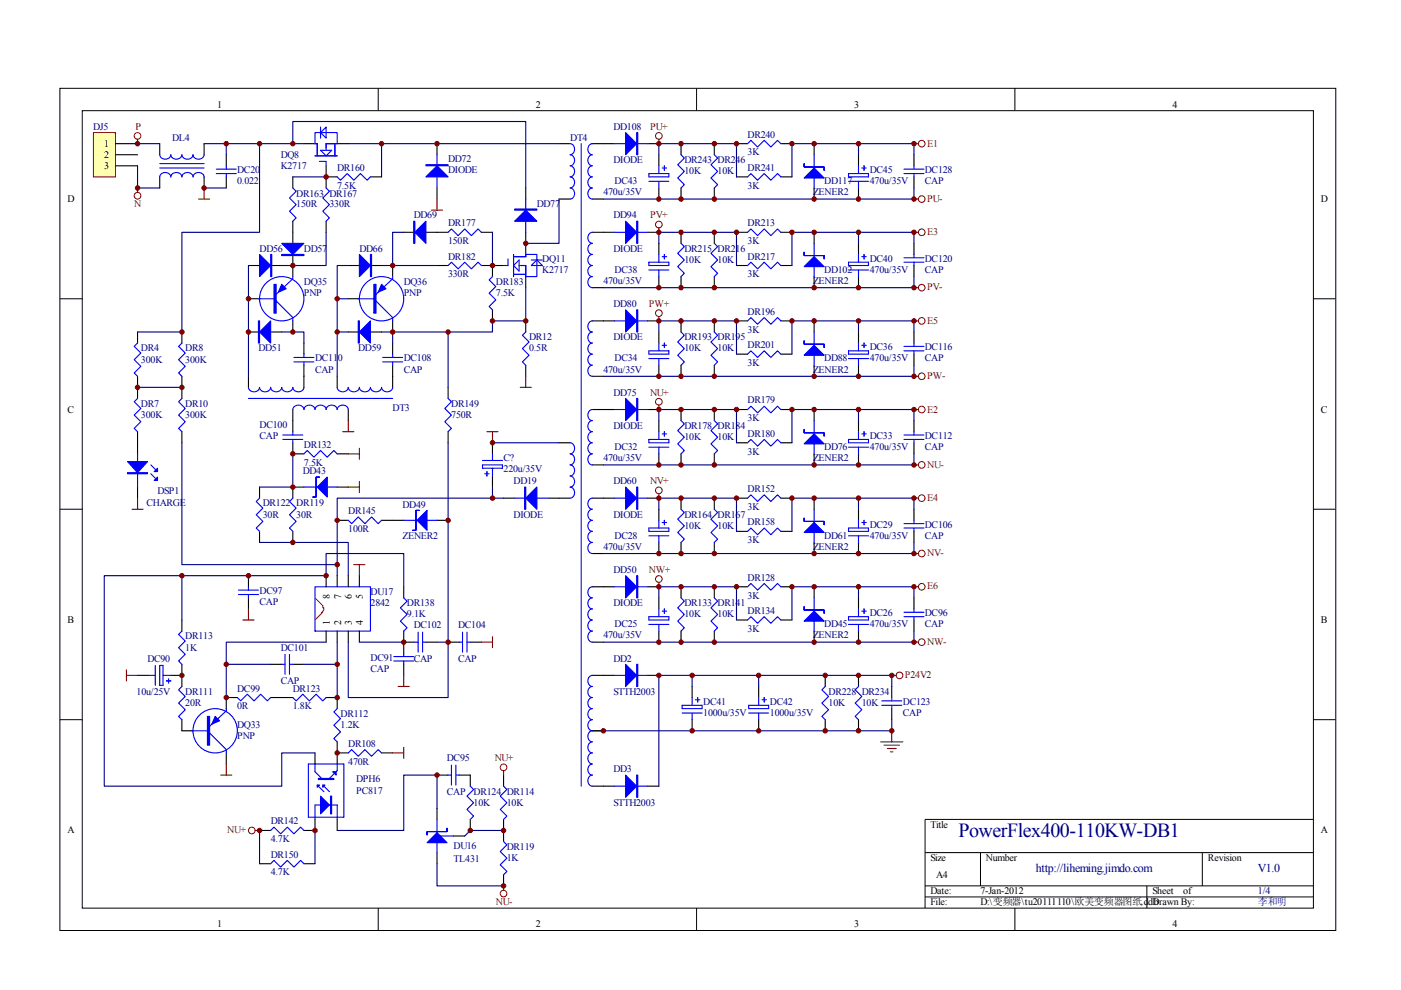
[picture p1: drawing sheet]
<svg xmlns="http://www.w3.org/2000/svg" width="297mm" height="210mm" viewBox="0 0 297 210" stroke-linecap="round" stroke-linejoin="round" font-family="sans-serif">
<g fill="none" stroke="#000" stroke-width=".21">
<path d="M12.7 18.7h270.5v178.6h-270.5zM80.2 18.7v4.7M147.7 18.7v4.7M215.2 18.7v4.7M17.4 23.5h261.1v169h-261.1zM12.7 63.3h4.7M278.4 63.3h4.7M12.7 108h4.7M278.4 108h4.7M12.7 152.6h4.7M278.4 152.6h4.7M278.4 173.7h-82.3v18.8"/>
<path d="M80.2 192.5v4.7M147.7 192.5v4.7M196.1 180.8h82.3M196.1 187.8h82.3M196.1 190.2h82.3M207.9 180.8v7M215.2 192.5v4.7M243.2 187.8v4.7M254.9 180.8v7"/>
</g>
<path d="M19.9 28.2h4.6v9.3h-4.6z" fill="#ffffb0"/>
<g fill="none" stroke="#800000" stroke-width=".21">
<path d="M19.8 28.1h4.7v9.4h-4.7z"/>
<circle cx="29.2" cy="28.8" r=".71"/>
<circle cx="139.7" cy="28.8" r=".71"/>
<circle cx="195.4" cy="30.5" r=".7"/>
<circle cx="29.2" cy="41.5" r=".71"/>
<circle cx="139.7" cy="47.6" r=".71"/>
<circle cx="195.4" cy="49.2" r=".71"/>
<circle cx="195.4" cy="42.2" r=".7"/>
<circle cx="139.7" cy="66.4" r=".71"/>
<circle cx="195.4" cy="79.8" r=".71"/>
<circle cx="195.4" cy="68" r=".71"/>
<circle cx="195.4" cy="61" r=".7"/>
<circle cx="139.7" cy="85.2" r=".71"/>
<circle cx="195.4" cy="98.6" r=".71"/>
<circle cx="195.4" cy="86.8" r=".7"/>
<circle cx="139.7" cy="104" r=".71"/>
<circle cx="195.4" cy="105.6" r=".7"/>
<circle cx="195.4" cy="117.4" r=".7"/>
<circle cx="139.7" cy="122.8" r=".71"/>
<circle cx="195.4" cy="124.4" r=".7"/>
<circle cx="195.4" cy="136.2" r=".7"/>
<circle cx="190.7" cy="143.2" r=".71"/>
<circle cx="53.4" cy="176.1" r=".71"/>
<circle cx="106.8" cy="162.7" r=".71"/>
<circle cx="106.8" cy="189.5" r=".7"/>
</g>
<g fill="none" stroke="#000" stroke-width=".23">
<path d="M24.5 30.5h4.7M24.5 32.8h4.7M24.5 35.2h4.7M33.9 30.5v2.3M33.9 37.5v2.4M43.3 30.5v2.3M43.3 37.5v2.4M48 32.8v2.4M48 37.5v2.4M62.1 37.5v2.4M64.4 30.5h2.4M69.1 35.2v4.7"/>
<path d="M69.1 37.5h2.4M71.5 30.5h2.3M78.5 37.5h2.4M92.7 30.5v2.3M92.7 39.9v2.3M111.5 39.9v2.3M118.5 30.5h2.4M125.6 30.5h4.7M137.3 30.5h2.4M139.7 32.8v2.4M139.7 39.9v2.3M144.4 30.5v2.3"/>
<path d="M144.4 39.9v2.3M151.4 30.5v2.3M151.4 39.9v2.3M156.2 30.5h2.3M156.2 37.5h2.3M165.6 30.5h2.3M165.6 37.5h2.3M172.6 30.5v2.3M172.6 39.9v2.3M182 32.8v2.4M182 39.9v2.3M193.8 32.8v2.4"/>
<path d="M193.8 37.5v2.4M52.7 56.3h2.3M57.4 56.3h2.3M62.1 46.9v4.7M62.1 53.9v4.7M69.1 46.9v2.4M73.8 56.3h2.4M78.5 56.3h2.4M83.2 56.3v2.3M85.6 49.3h2.4M90.3 49.3h4.7M92.7 56.3h2.3"/>
<path d="M102.1 56.3h4.7M102.1 49.3h2.3M104.4 56.3v2.3M111.5 49.3v4.6M111.5 58.6v2.4M118.5 42.2h2.4M125.6 42.2h2.3M125.6 49.3h4.7M137.3 49.3h2.4M139.7 51.6v2.3M139.7 58.6v2.4M144.4 49.3v2.3"/>
<path d="M144.4 58.6v2.4M151.4 49.3v2.3M151.4 58.6v2.4M156.2 56.3h2.3M156.2 49.3h2.3M165.6 56.3h2.3M165.6 49.3h2.3M172.6 49.3v2.3M172.6 58.6v2.4M182 51.6v2.3M182 58.6v2.4M193.8 51.6v2.3"/>
<path d="M193.8 56.3v2.3M29.2 70.4v2.3M29.2 79.8v4.7M38.6 70.4v2.3M38.6 79.8v4.7M52.7 63.3h2.3M52.7 70.4h2.3M52.7 79.8v2.3M57.4 70.4h2.3M62.1 68v2.4M64.4 72.7v2.4M64.4 77.4v4.7"/>
<path d="M71.5 79.8v2.3M73.8 63.3h2.4M73.8 70.4h2.4M78.5 70.4h2.4M83.2 68v2.4M83.2 72.7v2.4M83.2 77.4v4.7M104.4 65.7v2.3M111.5 68v2.4M111.5 77.4v2.4M125.6 61h2.3M125.6 79.8h2.3"/>
<path d="M125.6 68h4.7M137.3 68h2.4M139.7 70.4v2.3M139.7 77.4v2.4M144.4 68v2.4M144.4 77.4v2.4M151.4 68v2.4M151.4 77.4v2.4M156.2 68h2.3M156.2 75.1h2.3M165.6 68h2.3M165.6 75.1h2.3"/>
<path d="M172.6 68v2.4M172.6 77.4v2.4M182 70.4v2.3M182 77.4v2.4M193.8 70.4v2.3M193.8 75.1v2.3M29.2 91.5v4.7M38.6 91.5v2.4M62.1 86.8v4.7M62.1 93.9v2.3h2.3M71.5 96.2h2.3M73.8 86.8v2.4"/>
<path d="M95 82.1v2.4M95 91.5v2.4M104.4 93.9v2.3M118.5 93.9h2.4M125.6 98.6h2.3M125.6 86.8h4.7M137.3 86.8h2.4M139.7 89.2v2.3M139.7 96.2v2.4M144.4 86.8v2.4M144.4 96.2v2.4M151.4 86.8v2.4"/>
<path d="M151.4 96.2v2.4M156.2 93.9h2.3M156.2 86.8h2.3M165.6 93.9h2.3M165.6 86.8h2.3M172.6 86.8v2.4M172.6 96.2v2.4M182 89.2v2.3M182 96.2v2.4M193.8 89.2v2.3M193.8 93.9v2.3M29.2 103.3v2.3"/>
<path d="M55 103.3v2.3M55 112.7v2.3M62.1 112.7v2.3M64.4 103.3h-2.3v2.3M71.5 103.3h2.3M71.5 110.3h2.3M80.9 110.3h4.7M92.7 110.3h2.3M104.4 100.9v2.4M106.8 105.6h2.3M116.2 105.6h4.7M125.6 105.6h4.7"/>
<path d="M125.6 117.4h2.3M137.3 105.6h2.4M139.7 108v2.3M139.7 115v2.4M144.4 105.6v2.4M144.4 115v2.4M151.4 105.6v2.4M151.4 115v2.4M156.2 105.6h2.3M156.2 112.7h2.3M165.6 105.6h2.3M165.6 112.7h2.3"/>
<path d="M172.6 105.6v2.4M172.6 115v2.4M182 108v2.3M182 115v2.4M193.8 108v2.3M193.8 112.7v2.3M38.6 131.5v2.3M52.7 122.1v2.3M52.7 126.8v2.3M69.1 122.1v2.3M69.1 133.8v2.4M71.5 122.1v2.3"/>
<path d="M71.5 133.8v2.4M73.8 122.1v2.3M73.8 133.8v2.4M76.2 122.1v2.3M76.2 133.8v2.4M85.6 124.4v2.4M85.6 133.8v4.7M85.6 136.2h2.4M90.3 136.2h2.4M95 136.2h2.4M99.7 136.2h2.4M125.6 136.2h2.3"/>
<path d="M125.6 124.4h4.7M137.3 124.4h2.4M139.7 126.8v2.3M139.7 133.8v2.4M144.4 124.4v2.4M144.4 133.8v2.4M151.4 124.4v2.4M151.4 133.8v2.4M156.2 124.4h2.3M156.2 131.5h2.3M165.6 124.4h2.3M165.6 131.5h2.3"/>
<path d="M172.6 124.4v2.4M172.6 133.8v2.4M182 126.8v2.3M182 133.8v2.4M193.8 126.8v2.3M193.8 131.5v2.3M29.2 143.2h2.3M36.2 143.2h2.4M38.6 140.9v4.6M38.6 152.6v2.3h2.3M48 159.6v2.4M50.3 147.9h-2.3v2.3"/>
<path d="M57.4 147.9h4.7M57.4 140.9h2.3M62.1 140.9h2.3M66.8 159.6v2.4M69.1 147.9h2.4v2.3M71.5 157.3v4.7M71.5 159.6h2.3M80.9 159.6h2.3M85.6 140.9v2.3M125.6 154.9h2.3M125.6 143.2h4.7M137.3 143.2h2.4"/>
<path d="M146.7 145.5v2.4M146.7 152.6v2.3M160.9 145.5v2.4M160.9 152.6v2.3M175 143.2v2.3M175 152.6v2.3M182 143.2v2.3M182 152.6v2.3M189.1 145.5v2.4M189.1 150.2v2.4M55 176.1h2.4M66.8 173.7v2.4h-2.4"/>
<path d="M71.5 173.7v2.4M92.7 171.4v2.3M92.7 164.3h2.3M96.2 177.3h2.3M97.4 164.3h2.3v2.4M99.7 173.7v2.4M106.8 164.3v2.4M106.8 173.7v4.7M125.6 166.7h4.7M137.3 166.7h2.4M55 183.1h2.4M64.4 183.1h2.4"/>
<path d="M92.7 180.8v2.3M106.8 185.5v2.3"/>
</g>
<g fill="none" stroke="#00f" stroke-width=".23">
<path d="M33.9 37.5a1.21 1.21 0 0 1 1.1-.9 1.21 1.21 0 0 1 1.2 .9 1.21 1.21 0 0 1 1.2-.9 1.21 1.21 0 0 1 1.2 .9 1.21 1.21 0 0 1 1.1-.9 1.21 1.21 0 0 1 1.2 .9 1.2 1.2 0 0 1 1.2-.9 1.2 1.2 0 0 1 1.2 .9M33.9 32.8a1.21 1.21 0 0 0 1.1 .9 1.21 1.21 0 0 0 1.2-.9 1.21 1.21 0 0 0 1.2 .9 1.21 1.21 0 0 0 1.2-.9 1.21 1.21 0 0 0 1.1 1 1.21 1.21 0 0 0 1.2-1 1.21 1.21 0 0 0 1.2 .9 1.21 1.21 0 0 0 1.2-.9M33.9 34.7h9.4M33.9 35.6h9.4M45.9 35.9h4.2M45.9 36.8h4.2M48 35.2v.7M48 36.8v.7M62.1 39.9l.7 .7-1.4 1.4 1.4 1.4-1.4 1.4 1.4 1.4-.7 .7M66.8 33h4.7M67.7 34.2h1.4v1M68 28.1l1.1-1.2v2.4z"/>
<path d="M68 31.9h2.3l-1.2 1.1zM68 26.9v2.4M69.1 31.9v-1.4h2.4v-2.4h-4.7v2.4h.5v2.5M69.1 39.9l.7 .7-1.4 1.4 1.4 1.4-1.4 1.4 1.4 1.4-.7 .7M71 30.5v2.5M71.5 37.5l.7 .7 1.4-1.4 1.4 1.4 1.4-1.4 1.4 1.4 .7-.7M92.7 32.8v7.1M120.9 30.5a1.21 1.21 0 0 1 .9 1.1 1.21 1.21 0 0 1-.9 1.2 1.2 1.2 0 0 1 .9 1.2 1.2 1.2 0 0 1-.9 1.2 1.2 1.2 0 0 1 .9 1.1 1.2 1.2 0 0 1-.9 1.2 1.2 1.2 0 0 1 .9 1.2 1.2 1.2 0 0 1-.9 1.2 1.2 1.2 0 0 1 .9 1.1 1.2 1.2 0 0 1-.9 1.2M123.2 30.5v136.2M125.6 30.5a1.21 1.21 0 0 0-1 1.1 1.21 1.21 0 0 0 1 1.2 1.2 1.2 0 0 0-1 1.2 1.2 1.2 0 0 0 1 1.2 1.2 1.2 0 0 0-1 1.1 1.2 1.2 0 0 0 1 1.2 1.2 1.2 0 0 0-1 1.2 1.2 1.2 0 0 0 1 1.2 1.2 1.2 0 0 0-1 1.1 1.2 1.2 0 0 0 1 1.2M130.3 30.5h7M137.6 36.8h4.2v.7h-4.2z"/>
<path d="M137.6 38.4h4.2M139.7 35.2v1.6M139.7 38.4v1.5M140.4 35.6h.9M140.9 35.2v.9M144.4 32.8l.7 .7-1.4 1.4 1.4 1.4-1.4 1.4 1.4 1.5-.7 .7M151.4 32.8l.8 .7-1.5 1.4 1.5 1.4-1.5 1.4 1.5 1.5-.8 .7M158.5 30.5l.7-.7 1.4 1.4 1.4-1.4 1.4 1.4 1.5-1.4 .7 .7M158.5 37.5l.7-.7 1.4 1.4 1.4-1.4 1.4 1.4 1.5-1.4 .7 .7M172.6 32.8v7.1M179.9 36.8h4.2v.7h-4.2zM179.9 38.4h4.2"/>
<path d="M182 35.2v1.6M182 38.4v1.5M182.7 35.6h1M183.2 35.2v.9M191.7 35.9h4.2M191.7 36.8h4.2M193.8 35.2v.7M193.8 36.8v.7M62.1 58.6v.5l-3.5 3.3M83.2 58.6v.5l-3.5 3.3M95 56.3l.7-.7 1.4 1.4 1.4-1.4 1.4 1.4 1.5-1.4 .7 .7M95 49.3l.7-.8 1.4 1.5 1.4-1.5 1.4 1.5 1.5-1.5 .7 .8"/>
<path d="M104.4 58.6l-.7 .7 1.4 1.5-1.4 1.4 1.4 1.4-1.4 1.4 .7 .7M107.7 54.9v1.4h-.9M108.9 54.4h2.6v-.5h2.3v4.7h-2.3v-2.3h-1.4M108.9 53.9v4.7M108.9 58.2h2.6M108.9 56.3l1.2-1.2v2.4zM111.5 42.2v7.1M112.6 56.3l1.2-1.2 1.2 1.2zM112.6 55.1h2.4M125.6 49.3a1.2 1.2 0 0 0-1 1.1 1.2 1.2 0 0 0 1 1.2 1.2 1.2 0 0 0-1 1.2 1.2 1.2 0 0 0 1 1.1 1.2 1.2 0 0 0-1 1.2 1.2 1.2 0 0 0 1 1.2 1.2 1.2 0 0 0-1 1.2 1.2 1.2 0 0 0 1 1.1 1.2 1.2 0 0 0-1 1.2 1.2 1.2 0 0 0 1 1.2M130.3 49.3h7M137.6 55.6h4.2v.7h-4.2z"/>
<path d="M137.6 57.2h4.2M139.7 53.9v1.7M139.7 57.2v1.4M140.4 54.4h.9M140.9 53.9v1M144.4 51.6l.7 .7-1.4 1.4 1.4 1.4-1.4 1.4 1.4 1.4-.7 .7M151.4 51.6l.8 .7-1.5 1.4 1.5 1.4-1.5 1.4 1.5 1.4-.8 .7M158.5 49.3l.7-.8 1.4 1.5 1.4-1.5 1.4 1.5 1.5-1.5 .7 .8M158.5 56.3l.7-.7 1.4 1.4 1.4-1.4 1.4 1.4 1.5-1.4 .7 .7M172.6 51.6v7M179.9 55.6h4.2v.7h-4.2zM179.9 57.2h4.2"/>
<path d="M182 53.9v1.7M182 57.2v1.4M182.7 54.4h1M183.2 53.9v1M191.7 55.6h4.2M191.7 54.7h4.2M193.8 53.9v.8M193.8 55.6v.7M29.2 72.7l-.7 .7 1.4 1.5-1.4 1.4 1.4 1.4-1.4 1.4 .7 .7M38.6 72.7l-.7 .7 1.4 1.5-1.4 1.4 1.4 1.4-1.4 1.4 .7 .7M54.8 63.3h3.3M58.6 63.8l3.5 3.5v.7"/>
<path d="M62.3 75.8h4.3M62.3 76.7h4.3M64.4 75.1v.7M64.4 76.7v.7M76 63.3h3.3M79.7 63.8l3.5 3.5v.7M81.1 75.8h4.3M81.1 76.7h4.3M83.2 75.1v.7M83.2 76.7v.7M111.5 70.4l-.7 .7 1.4 1.4-1.4 1.4 1.4 1.4-1.4 1.4 .7 .7M125.6 68a1.2 1.2 0 0 0-1 1.2 1.2 1.2 0 0 0 1 1.2 1.2 1.2 0 0 0-1 1.2 1.2 1.2 0 0 0 1 1.1 1.2 1.2 0 0 0-1 1.2 1.2 1.2 0 0 0 1 1.2 1.2 1.2 0 0 0-1 1.2 1.2 1.2 0 0 0 1 1.1 1.2 1.2 0 0 0-1 1.2 1.2 1.2 0 0 0 1 1.2"/>
<path d="M130.3 68h7M137.6 74.4h4.2v.7h-4.2zM137.6 76h4.2M139.7 72.7v1.7M139.7 76v1.4M140.4 73.2h.9M140.9 72.7v1M144.4 70.4l.7 .7-1.4 1.4 1.4 1.4-1.4 1.4 1.4 1.4-.7 .7M151.4 70.4l.8 .7-1.5 1.4 1.5 1.4-1.5 1.4 1.5 1.4-.8 .7M158.5 68l.7-.7 1.4 1.4 1.4-1.4 1.4 1.4 1.5-1.4 .7 .7M158.5 75.1l.7-.7 1.4 1.4 1.4-1.4 1.4 1.4 1.5-1.4 .7 .7M172.6 70.4v7"/>
<path d="M179.9 74.4h4.2v.7h-4.2zM179.9 76h4.2M182 72.7v1.7M182 76v1.4M182.7 73.2h1M183.2 72.7v1M191.7 74.4h4.2M191.7 73.4h4.2M193.8 72.7v.7M193.8 74.4v.7M29.2 84.5l-.7 .7 1.4 1.4-1.4 1.4 1.4 1.4-1.4 1.4 .7 .7M29.2 96.2v7.1"/>
<path d="M32 98.6l.9 .9M38.6 84.5l-.7 .7 1.4 1.4-1.4 1.4 1.4 1.4-1.4 1.4 .7 .7M52.7 82.1a1.21 1.21 0 0 0 1.2 1 1.21 1.21 0 0 0 1.1-1 1.21 1.21 0 0 0 1.2 1 1.21 1.21 0 0 0 1.2-1 1.21 1.21 0 0 0 1.2 1 1.21 1.21 0 0 0 1.1-1 1.21 1.21 0 0 0 1.2 1 1.21 1.21 0 0 0 1.2-1 1.21 1.21 0 0 0 1.2 1 1.21 1.21 0 0 0 1.1-1M52.7 84.5h30.5M60 92.2h4.2M60 93.2h4.2M62.1 86.8a1.21 1.21 0 0 1 1.2-.9 1.21 1.21 0 0 1 1.1 .9 1.21 1.21 0 0 1 1.2-.9 1.21 1.21 0 0 1 1.2 .9 1.21 1.21 0 0 1 1.2-.9 1.21 1.21 0 0 1 1.1 .9M62.1 91.5v.7M62.1 93.2v.7M64.4 96.2l.7-.7 1.5 1.4 1.4-1.4 1.4 1.4 1.4-1.4 .7 .7M69.1 86.8a1.21 1.21 0 0 1 1.2-.9 1.21 1.21 0 0 1 1.2 .9 1.21 1.21 0 0 1 1.2-.9 1.21 1.21 0 0 1 1.1 .9M71.5 82.1a1.21 1.21 0 0 0 1.2 1 1.21 1.21 0 0 0 1.1-1 1.21 1.21 0 0 0 1.2 1 1.21 1.21 0 0 0 1.2-1 1.21 1.21 0 0 0 1.2 1 1.21 1.21 0 0 0 1.1-1 1.21 1.21 0 0 0 1.2 1 1.21 1.21 0 0 0 1.2-1 1.21 1.21 0 0 0 1.2 1 1.21 1.21 0 0 0 1.1-1"/>
<path d="M95 84.5l.7 .7-1.4 1.4 1.4 1.4-1.4 1.4 1.4 1.4-.7 .7M102.3 98.6h4.2v.7h-4.2zM102.3 97.6h4.2M103.2 100v.9M104.4 96.2v1.4M104.4 99.3v1.6M120.9 96.2a1.2 1.2 0 0 1 .9 1.2 1.2 1.2 0 0 1-.9 1.2 1.2 1.2 0 0 1 .9 1.1 1.2 1.2 0 0 1-.9 1.2 1.2 1.2 0 0 1 .9 1.2 1.2 1.2 0 0 1-.9 1.2 1.2 1.2 0 0 1 .9 1.1 1.2 1.2 0 0 1-.9 1.2M120.9 93.9a1.2 1.2 0 0 1 .9 1.2 1.2 1.2 0 0 1-.9 1.1M125.6 86.8a1.2 1.2 0 0 0-1 1.2 1.2 1.2 0 0 0 1 1.2 1.2 1.2 0 0 0-1 1.2 1.2 1.2 0 0 0 1 1.1 1.2 1.2 0 0 0-1 1.2 1.2 1.2 0 0 0 1 1.2 1.2 1.2 0 0 0-1 1.2 1.2 1.2 0 0 0 1 1.1M125.6 96.2a1.2 1.2 0 0 0-1 1.2 1.2 1.2 0 0 0 1 1.2M130.3 86.8h7M137.6 93.2h4.2v.7h-4.2z"/>
<path d="M137.6 94.8h4.2M139.7 91.5v1.7M139.7 94.8v1.4M140.4 92h.9M140.9 91.5v1M144.4 89.2l.7 .7-1.4 1.4 1.4 1.4-1.4 1.4 1.4 1.4-.7 .7M151.4 89.2l.8 .7-1.5 1.4 1.5 1.4-1.5 1.4 1.5 1.4-.8 .7M158.5 86.8l.7-.7 1.4 1.4 1.4-1.4 1.4 1.4 1.5-1.4 .7 .7M158.5 93.9l.7-.7 1.4 1.4 1.4-1.4 1.4 1.4 1.5-1.4 .7 .7M172.6 89.2v7M179.9 93.2h4.2v.7h-4.2zM179.9 94.8h4.2"/>
<path d="M182 91.5v1.7M182 94.8v1.4M182.7 92h1M183.2 91.5v1M191.7 92.2h4.2M191.7 93.2h4.2M193.8 91.5v.7M193.8 93.2v.7M32 100.4l.9 1M55 105.6l-.7 .7 1.4 1.4-1.4 1.4 1.4 1.5-1.4 1.4 .7 .7M62.1 105.6l-.7 .7 1.4 1.4-1.4 1.4 1.4 1.5-1.4 1.4 .7 .7M64.4 103.3h7.1"/>
<path d="M73.8 110.3l.7 .7 1.5-1.4 1.4 1.4 1.4-1.4 1.4 1.4 .7-.7M85.6 110.3h7.1M102.8 100.4h.9M109.1 105.6h7.1M125.6 105.6a1.2 1.2 0 0 0-1 1.2 1.2 1.2 0 0 0 1 1.2 1.21 1.21 0 0 0-1 1.1 1.21 1.21 0 0 0 1 1.2 1.2 1.2 0 0 0-1 1.2 1.2 1.2 0 0 0 1 1.2 1.2 1.2 0 0 0-1 1.1 1.2 1.2 0 0 0 1 1.2 1.2 1.2 0 0 0-1 1.2 1.2 1.2 0 0 0 1 1.2M130.3 105.6h7M137.6 112h4.2v.7h-4.2zM137.6 113.6h4.2M139.7 110.3v1.7M139.7 113.6v1.4M140.4 110.8h.9M140.9 110.3v1"/>
<path d="M144.4 108l.7 .7-1.4 1.4 1.4 1.4-1.4 1.4 1.4 1.4-.7 .7M151.4 108l.8 .7-1.5 1.4 1.5 1.4-1.5 1.4 1.5 1.4-.8 .7M158.5 105.6l.7-.7 1.4 1.4 1.4-1.4 1.4 1.4 1.5-1.4 .7 .7M158.5 112.7l.7-.7 1.4 1.4 1.4-1.4 1.4 1.4 1.5-1.4 .7 .7M172.6 108v7M179.9 112h4.2v.7h-4.2zM179.9 113.6h4.2M182 110.3v1.7M182 113.6v1.4M182.7 110.8h1M183.2 110.3v1M191.7 112h4.2"/>
<path d="M191.7 111h4.2M193.8 110.3v.7M193.8 112v.7M38.6 133.8l-.7 .7 1.4 1.4-1.4 1.4 1.4 1.4-1.4 1.4 .7 .8M50.6 125.1h4.2M50.6 126.1h4.2M52.7 124.4v.7M52.7 126.1v.7M60.4 138.7v4.3M61.4 138.7v4.3M66.8 124.4h11.7v9.4h-11.7zM83.5 139.2h4.2"/>
<path d="M85.6 126.8l.7 .7-1.4 1.4 1.4 1.4-1.4 1.4 1.4 1.4-.7 .7M85.6 138.5v.7M88 136.2h.7M88.7 134v4.3M89.6 136.2h.7M89.6 134v4.3M97.4 136.2h.7M98.1 134v4.3M99 136.2h.7M99 134v4.3M125.6 126.8a1.2 1.2 0 0 0-1 1.1 1.2 1.2 0 0 0 1 1.2 1.2 1.2 0 0 0-1 1.2 1.2 1.2 0 0 0 1 1.2 1.2 1.2 0 0 0-1 1.1 1.2 1.2 0 0 0 1 1.2 1.2 1.2 0 0 0-1 1.2 1.2 1.2 0 0 0 1 1.2M125.6 124.4a1.2 1.2 0 0 0-1 1.2 1.2 1.2 0 0 0 1 1.2"/>
<path d="M130.3 124.4h7M137.6 130.8h4.2v.7h-4.2zM137.6 132.4h4.2M139.7 129.1v1.7M139.7 132.4v1.4M140.4 129.6h.9M140.9 129.1v.9M144.4 126.8l.7 .7-1.4 1.4 1.4 1.4-1.4 1.4 1.4 1.4-.7 .7M151.4 126.8l.8 .7-1.5 1.4 1.5 1.4-1.5 1.4 1.5 1.4-.8 .7M158.5 124.4l.7-.7 1.4 1.4 1.4-1.4 1.4 1.4 1.5-1.4 .7 .7M158.5 131.5l.7-.7 1.4 1.4 1.4-1.4 1.4 1.4 1.5-1.4 .7 .7M172.6 126.8v7"/>
<path d="M179.9 130.8h4.2v.7h-4.2zM179.9 132.4h4.2M182 129.1v1.7M182 132.4v1.4M182.7 129.6h1M183.2 129.1v.9M191.7 130.8h4.2M191.7 129.8h4.2M193.8 129.1v.7M193.8 130.8v.7M31.5 143.2h1.4M32.9 141.1v4.2"/>
<path d="M33.9 141.1h.7v4.2h-.7zM34.6 143.2h1.6M35.3 144.4h.9M35.7 143.9v.9M38.6 145.5l-.7 .8 1.4 1.4-1.4 1.4 1.4 1.4-1.4 1.4 .7 .7M40.7 154.9h3.3M44.4 155.4l3.6 3.5v.7M48 150.2v.5l-3.6 3.3M50.3 147.9l.7 .7 1.4-1.4 1.5 1.4 1.4-1.4 1.4 1.4 .7-.7M59.7 140.9h.7M61.4 140.9h.7M62.1 147.9l.7 .7 1.4-1.4 1.4 1.4 1.4-1.4 1.4 1.4 .7-.7"/>
<path d="M71.5 150.2l-.7 .7 1.4 1.5-1.4 1.4 1.4 1.4-1.4 1.4 .7 .7M73.8 159.6l.7-.7 1.5 1.4 1.4-1.4 1.4 1.4 1.4-1.4 .7 .7M83.5 140.1h4.2M85.6 140.1v.8M125.6 143.2a1.2 1.2 0 0 0-1 1.2 1.2 1.2 0 0 0 1 1.1 1.2 1.2 0 0 0-1 1.2 1.2 1.2 0 0 0 1 1.2 1.2 1.2 0 0 0-1 1.2 1.2 1.2 0 0 0 1 1.1 1.2 1.2 0 0 0-1 1.2 1.2 1.2 0 0 0 1 1.2 1.2 1.2 0 0 0-1 1.2 1.2 1.2 0 0 0 1 1.1 1.21 1.21 0 0 0-1 1.2 1.21 1.21 0 0 0 1 1.2 1.2 1.2 0 0 0-1 1.2 1.2 1.2 0 0 0 1 1.1 1.2 1.2 0 0 0-1 1.2 1.2 1.2 0 0 0 1 1.2 1.2 1.2 0 0 0-1 1.2 1.2 1.2 0 0 0 1 1.1 1.2 1.2 0 0 0-1 1.2 1.2 1.2 0 0 0 1 1.2M130.3 143.2h7M144.6 149.5h4.3v.7h-4.3zM144.6 151.2h4.3M146.7 147.9v1.6M146.7 151.2v1.4M147.4 148.4h1M147.9 147.9v.9"/>
<path d="M158.7 151.2h4.3M158.7 149.5h4.3v.7h-4.3zM160.9 147.9v1.6M160.9 151.2v1.4M161.6 148.4h.9M162 147.9v.9M175 145.5l-.7 .8 1.4 1.4-1.4 1.4 1.4 1.4-1.4 1.4 .7 .7M182 145.5l-.7 .8 1.4 1.4-1.4 1.4 1.4 1.4-1.4 1.4 .7 .7M187 149.5h4.2M187 148.6h4.2M189.1 147.9v.7M189.1 149.5v.7"/>
<path d="M57.4 176.1l.7-.7 1.4 1.4 1.4-1.4 1.4 1.4 1.4-1.4 .7 .7M65.4 162h7.5v11.3h-7.5zM66.8 173.7v-3h4.7v3M66.8 162v1.6l1.4 1.4M67.3 166.5l1.4 1.4M68.4 166.5l1.4 1.4M71.5 162v1.4l-1.7 1.6M92.7 173.7v7.1M92.9 177.3h3.3M95 164.3h.7M95.7 162.2v4.3M96.7 164.3h.7"/>
<path d="M96.7 162.2v4.3M99.7 166.7l.7 .7-1.4 1.4 1.4 1.4-1.4 1.4 1.4 1.4-.7 .7M106.8 178.4l.7 .7-1.4 1.4 1.4 1.5-1.4 1.4 1.4 1.4-.7 .7M106.8 166.7l.7 .7-1.4 1.4 1.4 1.4-1.4 1.4 1.4 1.4-.7 .7M130.3 166.7h7M57.4 183.1l.7-.7 1.4 1.4 1.4-1.4 1.4 1.4 1.4-1.4 .7 .7"/>
<circle cx="59.7" cy="63.3" r="4.7"/>
<circle cx="80.9" cy="63.3" r="4.7"/>
<circle cx="45.6" cy="154.9" r="4.7"/>
</g>
<g fill="none" stroke="#800000" stroke-width=".23">
<path d="M29.2 29.5v1M29.2 39.9v.9M43.3 39.9v2.3M139.7 29.5v1M193.8 30.5h.9M42.1 42.2h2.3M91.5 44.6h2.3M92.7 42.2v2.4M139.7 48.3v1M193.8 42.2h.9M193.8 49.3h.9M111.5 79.8v2.3"/>
<path d="M139.7 67.1v.9M193.8 61h.9M193.8 68h.9M193.8 79.8h.9M72.7 91.5h2.3M73.8 89.2v2.3M73.8 96.2h2.4M76.2 95.1v2.3M103.2 91.5h2.4M104.4 91.5v2.4M110.3 82.1h2.3M139.7 85.9v.9"/>
<path d="M193.8 86.8h.9M193.8 98.6h.9M28 108h2.3M29.2 105.6v2.4M73.8 103.3h2.4M75 119.7h2.4M76.2 102.1v2.3M76.2 119.7v2.4M139.7 104.7v.9M193.8 105.6h.9M193.8 117.4h.9M51.5 131.5h2.4"/>
<path d="M52.7 129.1v2.4M102.1 136.2h2.3M104.4 135v2.3M139.7 123.5v.9M193.8 136.2h.9M193.8 124.4h.9M26.8 142v2.4M26.8 143.2h2.4M83.2 159.6h2.4M84.4 145.5h2.4M85.6 143.2v2.3M85.6 158.5v2.3"/>
<path d="M186.7 157.3h4.7M187.4 158h3.3M188.1 158.7h1.9M188.8 159.4h.5M189.1 143.2h.9M189.1 154.9v2.4M46.8 164.3h2.3M48 162v2.3M54.1 176.1h.9M106.8 163.4v.9M106.8 187.8v1"/>
</g>
<g fill="#00f" stroke="#00f" stroke-width=".23">
<path d="M88 49.3l2.3-2.4v4.7z"/>
<path d="M59.7 51.6h4.7l-2.3 2.3z"/>
<path d="M59.7 60.3l1 .9-1.7 .7z"/>
<path d="M55 53.9l2.4 2.4-2.4 2.3z"/>
<path d="M55 70.4l2.4-2.4v4.7z"/>
<path d="M80.9 60.3l.9 .9-1.6 .7z"/>
<path d="M76.2 53.9l2.3 2.4-2.3 2.3z"/>
<path d="M78.5 68v4.7l-2.3-2.3z"/>
<path d="M90.3 37.5l2.4-2.3 2.3 2.3z"/>
<path d="M109.1 46.9l2.4-2.3 2.3 2.3z"/>
<path d="M67.3 103.3l2.1-2.1v4.2z"/>
<path d="M88.4 110.3l2.1-2.1v4.2z"/>
<path d="M68 168.8l1.8 1.9-1.8 1.9z"/>
<path d="M67.3 166.5h.4l-.4 .4z"/>
<path d="M68.4 166.5h.5l-.5 .4z"/>
<path d="M70.5 163.6h.8v.7z"/>
<path d="M90.5 178.7l2.2-2.2 2.1 2.2z"/>
<path d="M45.6 151.9l1 .9-1.7 .7z"/>
<path d="M27 97.9h4.3l-2.1 2.3z"/>
<path d="M32.7 101.9l.7-.7v.7z"/>
<path d="M32.7 100l.7-.7v.7z"/>
<path d="M111.5 105.6l2.3-2.3v4.7z"/>
<path d="M132.6 28.1l2.4 2.4-2.4 2.3z"/>
<path d="M170.5 37.7l2.1-2.1 2.1 2.1z"/>
<path d="M132.6 46.9l2.4 2.4-2.4 2.3z"/>
<path d="M170.5 56.5l2.1-2.1 2.1 2.1z"/>
<path d="M132.6 65.7l2.4 2.3-2.4 2.4z"/>
<path d="M170.5 75.3l2.1-2.1 2.1 2.1z"/>
<path d="M132.6 84.5l2.4 2.3-2.4 2.4z"/>
<path d="M170.5 94.1l2.1-2.1 2.1 2.1z"/>
<path d="M132.6 103.3l2.4 2.3-2.4 2.4z"/>
<path d="M170.5 112.9l2.1-2.1 2.1 2.1z"/>
<path d="M132.6 122.1l2.4 2.3-2.4 2.4z"/>
<path d="M170.5 131.7l2.1-2.1 2.1 2.1z"/>
<path d="M132.6 140.9l2.4 2.3-2.4 2.3z"/>
<path d="M132.6 164.3l2.4 2.4-2.4 2.3z"/>
<path d="M87.7 46.9h.3v4.7h-.3z" fill-rule="evenodd"/>
<path d="M59.7 53.9h4.7v.3h-4.7z" fill-rule="evenodd"/>
<path d="M58.1 60.3h.5v6.1h-.5z" fill-rule="evenodd"/>
<path d="M57.4 53.9h.2v4.7h-.2z" fill-rule="evenodd"/>
<path d="M54.8 68h.2v4.7h-.2z" fill-rule="evenodd"/>
<path d="M79.3 60.3h.4v6.1h-.4z" fill-rule="evenodd"/>
<path d="M78.5 53.9h.3v4.7h-.3z" fill-rule="evenodd"/>
<path d="M76 68h.2v4.7h-.2z" fill-rule="evenodd"/>
<path d="M90.3 34.9h4.7v.3h-4.7z" fill-rule="evenodd"/>
<path d="M109.1 44.3h4.7v.3h-4.7z" fill-rule="evenodd"/>
<path d="M67 101.2h.7h-.7v4.2h-.7h.7z" fill-rule="evenodd"/>
<path d="M88.2 108.2h.7h-.7v4.2h-.7h.7z" fill-rule="evenodd"/>
<path d="M70.1 168.8h.2v3.8h-.2z" fill-rule="evenodd"/>
<path d="M67.5 165h3.3v.3h-3.3z" fill-rule="evenodd"/>
<path d="M90.5 176.3v.7v-.7h4.3v-.7v.7z" fill-rule="evenodd"/>
<path d="M44 151.9h.4v6.1h-.4z" fill-rule="evenodd"/>
<path d="M27 100.2h4.3v.2h-4.3z" fill-rule="evenodd"/>
<path d="M111.2 103.3h.3v4.7h-.3z" fill-rule="evenodd"/>
<path d="M135 28.1h.2v4.7h-.2z" fill-rule="evenodd"/>
<path d="M170.5 34.7v.7h4.2v.7v-.7h-4.2z" fill-rule="evenodd"/>
<path d="M135 46.9h.2v4.7h-.2z" fill-rule="evenodd"/>
<path d="M170.5 53.5v.7h4.2v.7v-.7h-4.2z" fill-rule="evenodd"/>
<path d="M135 65.7h.2v4.7h-.2z" fill-rule="evenodd"/>
<path d="M170.5 72.3v.7h4.2v.7v-.7h-4.2z" fill-rule="evenodd"/>
<path d="M135 84.5h.2v4.7h-.2z" fill-rule="evenodd"/>
<path d="M170.5 91.1v.7h4.2v.7v-.7h-4.2z" fill-rule="evenodd"/>
<path d="M135 103.3h.2v4.7h-.2z" fill-rule="evenodd"/>
<path d="M170.5 109.8v.8h4.2v.7v-.7h-4.2z" fill-rule="evenodd"/>
<path d="M135 122.1h.2v4.7h-.2z" fill-rule="evenodd"/>
<path d="M170.5 128.6v.7h4.2v.7v-.7h-4.2z" fill-rule="evenodd"/>
<path d="M135 140.9h.2v4.6h-.2z" fill-rule="evenodd"/>
<path d="M135 164.3h.2v4.7h-.2z" fill-rule="evenodd"/>
</g>
<g fill="none" stroke="#000080" stroke-width=".23">
<path d="M29.2 35.2v4.7h4.7M29.2 30.5h4.7M43.3 30.5h21.1M43.3 39.9h4.7M48 30.5v2.3M55 30.5v18.8h-16.4v21.1h-9.4M62.1 30.5v-4.7h49.4v14.1M62.1 37.5h7M73.8 30.5h44.7M80.9 30.5v7M139.7 32.8v-2.3h16.5v7M182 30.5v2.3"/>
<path d="M193.8 39.9v2.3h-65.9M193.8 32.8v-2.3h-25.9v7M52.7 56.3v23.5M69.1 49.3v7h-9.4M73.8 56.3h-2.3v23.5M80.9 56.3h11.8M85.6 49.3h-2.4v7M104.4 49.3v7M118.5 42.2v9.4h-7M139.7 51.6v-2.3h16.5v7M182 49.3v2.3M193.8 58.6v2.4h-65.9"/>
<path d="M193.8 51.6v-2.3h-25.9v7M59.7 70.4h4.7v2.3M71.5 63.3h2.3M71.5 70.4h2.3M80.9 70.4h2.3M83.2 70.4v2.3M95 70.4v11.7M111.5 61v7h-7.1v2.4h-21.2M139.7 70.4v-2.4h16.5v7.1M182 68v2.4M193.8 77.4v2.4h-65.9M193.8 70.4v-2.4h-25.9v7.1"/>
<path d="M29.2 82.1h9.4M38.6 93.9v25.8h32.9M62.1 96.2v7.1h-7.1M95 93.9v42.3M104.4 93.9h14.1M139.7 89.2v-2.4h16.5v7.1M182 86.8v2.4M193.8 96.2v2.4h-65.9M193.8 89.2v-2.4h-25.9v7.1M55 115h18.8v7.1M104.4 103.3v2.3M106.8 105.6h-35.3v16.5"/>
<path d="M139.7 108v-2.4h16.5v7.1M182 105.6v2.4M193.8 115v2.4h-65.9M193.8 108v-2.4h-25.9v7.1M38.6 122.1h-16.5v44.6h37.6v-7.1h7.1M69.1 136.2h-21.1v11.7M71.5 136.2v11.7M73.8 136.2v11.7h21.2v-11.7M76.2 136.2h9.4M85.6 124.4v-7h-16.5v4.7h-30.5v9.4M92.7 136.2h2.3M139.7 126.8v-2.4h16.5v7.1"/>
<path d="M182 124.4v2.4M193.8 133.8v2.4h-65.9M193.8 126.8v-2.4h-25.9v7.1M48 140.9h9.4M64.4 140.9h7.1M146.7 143.2v2.3M160.9 143.2v2.3M189.1 152.6v2.3h-61.2M189.1 145.5v-2.3h-49.4v23.5M55 176.1v7M66.8 176.1v7M92.7 171.4v-7.1h-7.1v11.8h-14.1"/>
<path d="M106.8 176.1h-7.1l-1.2 1.2M92.7 183.1v4.7h14.1"/>
</g>
<g fill="#800000" stroke="#800000" stroke-width=".21">
<circle cx="92.7" cy="30.5" r=".47"/>
<circle cx="48" cy="30.5" r=".47"/>
<circle cx="43.3" cy="39.9" r=".47"/>
<circle cx="29.2" cy="39.9" r=".47"/>
<circle cx="29.2" cy="30.5" r=".47"/>
<circle cx="69.1" cy="37.5" r=".47"/>
<circle cx="52.7" cy="63.3" r=".47"/>
<circle cx="52.7" cy="70.4" r=".47"/>
<circle cx="83.2" cy="56.3" r=".47"/>
<circle cx="71.5" cy="63.3" r=".47"/>
<circle cx="71.5" cy="70.4" r=".47"/>
<circle cx="62.1" cy="70.4" r=".47"/>
<circle cx="83.2" cy="70.4" r=".47"/>
<circle cx="104.4" cy="68" r=".47"/>
<circle cx="104.4" cy="56.3" r=".47"/>
<circle cx="62.1" cy="56.3" r=".47"/>
<circle cx="80.9" cy="30.5" r=".47"/>
<circle cx="111.5" cy="68" r=".47"/>
<circle cx="111.5" cy="51.6" r=".47"/>
<circle cx="62.1" cy="30.5" r=".47"/>
<circle cx="85.6" cy="136.2" r=".47"/>
<circle cx="71.5" cy="140.8" r=".47"/>
<circle cx="48" cy="140.8" r=".47"/>
<circle cx="62.1" cy="96.2" r=".47"/>
<circle cx="62.1" cy="103.3" r=".47"/>
<circle cx="62.1" cy="115" r=".47"/>
<circle cx="71.5" cy="147.9" r=".47"/>
<circle cx="71.5" cy="159.6" r=".47"/>
<circle cx="106.8" cy="187.8" r=".47"/>
<circle cx="66.8" cy="176.1" r=".47"/>
<circle cx="55" cy="176.1" r=".47"/>
<circle cx="92.7" cy="164.3" r=".47"/>
<circle cx="106.8" cy="176.1" r=".47"/>
<circle cx="99.7" cy="176.1" r=".47"/>
<circle cx="48" cy="147.9" r=".47"/>
<circle cx="69.1" cy="122.1" r=".47"/>
<circle cx="38.6" cy="143.2" r=".47"/>
<circle cx="52.7" cy="122.1" r=".47"/>
<circle cx="38.6" cy="70.4" r=".47"/>
<circle cx="55" cy="30.5" r=".47"/>
<circle cx="29.2" cy="82.1" r=".47"/>
<circle cx="38.6" cy="82.1" r=".47"/>
<circle cx="71.5" cy="119.7" r=".47"/>
<circle cx="95" cy="70.4" r=".47"/>
<circle cx="95" cy="136.2" r=".47"/>
<circle cx="95" cy="110.3" r=".47"/>
<circle cx="71.5" cy="110.3" r=".47"/>
<circle cx="38.6" cy="122.1" r=".47"/>
<circle cx="151.4" cy="30.5" r=".47"/>
<circle cx="144.4" cy="30.5" r=".47"/>
<circle cx="193.8" cy="42.2" r=".47"/>
<circle cx="151.4" cy="42.2" r=".47"/>
<circle cx="144.4" cy="42.2" r=".47"/>
<circle cx="139.7" cy="42.2" r=".47"/>
<circle cx="182" cy="42.2" r=".47"/>
<circle cx="172.6" cy="42.2" r=".47"/>
<circle cx="193.8" cy="30.5" r=".47"/>
<circle cx="167.9" cy="30.5" r=".47"/>
<circle cx="172.6" cy="30.5" r=".47"/>
<circle cx="156.1" cy="30.5" r=".47"/>
<circle cx="182" cy="30.5" r=".47"/>
<circle cx="151.4" cy="49.3" r=".47"/>
<circle cx="151.4" cy="61" r=".47"/>
<circle cx="144.4" cy="49.2" r=".47"/>
<circle cx="144.4" cy="61" r=".47"/>
<circle cx="156.1" cy="49.2" r=".47"/>
<circle cx="167.9" cy="49.2" r=".47"/>
<circle cx="139.7" cy="61" r=".47"/>
<circle cx="182" cy="61" r=".47"/>
<circle cx="172.6" cy="61" r=".47"/>
<circle cx="172.6" cy="49.3" r=".47"/>
<circle cx="182" cy="49.3" r=".47"/>
<circle cx="139.7" cy="30.5" r=".47"/>
<circle cx="151.4" cy="68" r=".47"/>
<circle cx="151.4" cy="79.8" r=".47"/>
<circle cx="144.4" cy="68" r=".47"/>
<circle cx="144.4" cy="79.8" r=".47"/>
<circle cx="156.1" cy="68" r=".47"/>
<circle cx="167.9" cy="68" r=".47"/>
<circle cx="139.7" cy="79.8" r=".47"/>
<circle cx="182" cy="79.8" r=".47"/>
<circle cx="172.6" cy="79.8" r=".47"/>
<circle cx="172.6" cy="68" r=".47"/>
<circle cx="182" cy="68" r=".47"/>
<circle cx="151.4" cy="86.8" r=".47"/>
<circle cx="151.4" cy="98.6" r=".47"/>
<circle cx="144.4" cy="86.8" r=".47"/>
<circle cx="144.4" cy="98.6" r=".47"/>
<circle cx="156.1" cy="86.8" r=".47"/>
<circle cx="167.9" cy="86.8" r=".47"/>
<circle cx="139.7" cy="98.6" r=".47"/>
<circle cx="182" cy="98.6" r=".47"/>
<circle cx="172.6" cy="98.6" r=".47"/>
<circle cx="172.6" cy="86.8" r=".47"/>
<circle cx="182" cy="86.8" r=".47"/>
<circle cx="151.4" cy="105.6" r=".47"/>
<circle cx="151.4" cy="117.4" r=".47"/>
<circle cx="144.4" cy="105.6" r=".47"/>
<circle cx="144.4" cy="117.4" r=".47"/>
<circle cx="156.1" cy="105.6" r=".47"/>
<circle cx="167.9" cy="105.6" r=".47"/>
<circle cx="139.7" cy="117.4" r=".47"/>
<circle cx="182" cy="117.4" r=".47"/>
<circle cx="172.6" cy="117.4" r=".47"/>
<circle cx="172.6" cy="105.6" r=".47"/>
<circle cx="182" cy="105.6" r=".47"/>
<circle cx="151.4" cy="124.4" r=".47"/>
<circle cx="151.4" cy="136.2" r=".47"/>
<circle cx="144.4" cy="124.4" r=".47"/>
<circle cx="144.4" cy="136.2" r=".47"/>
<circle cx="156.1" cy="124.4" r=".47"/>
<circle cx="167.9" cy="124.4" r=".47"/>
<circle cx="139.7" cy="136.2" r=".47"/>
<circle cx="182" cy="136.2" r=".47"/>
<circle cx="172.6" cy="136.2" r=".47"/>
<circle cx="172.6" cy="124.4" r=".47"/>
<circle cx="182" cy="124.4" r=".47"/>
<circle cx="193.8" cy="49.3" r=".47"/>
<circle cx="193.8" cy="68" r=".47"/>
<circle cx="193.8" cy="86.8" r=".47"/>
<circle cx="193.8" cy="105.6" r=".47"/>
<circle cx="193.8" cy="124.4" r=".47"/>
<circle cx="139.7" cy="86.8" r=".47"/>
<circle cx="193.8" cy="98.6" r=".47"/>
<circle cx="139.7" cy="105.6" r=".47"/>
<circle cx="193.8" cy="117.4" r=".47"/>
<circle cx="139.7" cy="124.4" r=".47"/>
<circle cx="193.8" cy="136.2" r=".47"/>
<circle cx="139.7" cy="49.3" r=".47"/>
<circle cx="193.8" cy="61" r=".47"/>
<circle cx="193.8" cy="79.8" r=".47"/>
<circle cx="139.7" cy="68" r=".47"/>
<circle cx="104.4" cy="105.6" r=".47"/>
<circle cx="104.4" cy="93.9" r=".47"/>
<circle cx="127.9" cy="154.9" r=".47"/>
<circle cx="189.1" cy="154.9" r=".47"/>
<circle cx="146.7" cy="154.9" r=".47"/>
<circle cx="160.9" cy="154.9" r=".47"/>
<circle cx="175" cy="154.9" r=".47"/>
<circle cx="182" cy="154.9" r=".47"/>
<circle cx="189.1" cy="143.2" r=".47"/>
<circle cx="175" cy="143.2" r=".47"/>
<circle cx="182" cy="143.2" r=".47"/>
<circle cx="146.7" cy="143.2" r=".47"/>
<circle cx="160.9" cy="143.2" r=".47"/>
<circle cx="139.7" cy="143.2" r=".47"/>
</g>
<path d="M66.8 126.8l1.2 1.1a.74 .74 0 0 1 .4 1h.3v.4l-.3 .3v.2h-.2v.2l-1.4 1.5" fill="none" stroke="#f00" stroke-width=".23"/>
<text font-size="4.2" fill="#000080" x="203.2" y="177.4">PowerFlex400-110KW-DB1</text>
<g font-size="2.5" fill="#000080">
<text x="219.6" y="184.8">http://liheming.jimdo.com</text>
<text x="266.7" y="184.8">V1.0</text>
</g>
<g font-size="2.1">
<text x="46.1" y="22.9">1</text>
<text x="113.6" y="22.9">2</text>
<text x="181.1" y="22.9">3</text>
<text x="248.6" y="22.9">4</text>
<text x="22.1" y="31.1">1</text>
<text x="22.1" y="33.5">2</text>
<text x="22.1" y="35.7">3</text>
<text x="14.3" y="42.8">D</text>
<text x="280.1" y="42.8">D</text>
<text x="14.3" y="87.5">C</text>
<text x="280.1" y="87.5">C</text>
<text x="69.9" y="127" transform="rotate(-90 69.9 127)">8</text>
<text x="72.3" y="127" transform="rotate(-90 72.3 127)">7</text>
<text x="74.6" y="127" transform="rotate(-90 74.6 127)">6</text>
<text x="77" y="127" transform="rotate(-90 77 127)">5</text>
<text x="14.3" y="132.1">B</text>
<text x="69.9" y="132.4" transform="rotate(-90 69.9 132.4)">1</text>
<text x="72.3" y="132.4" transform="rotate(-90 72.3 132.4)">2</text>
<text x="74.6" y="132.4" transform="rotate(-90 74.6 132.4)">3</text>
<text x="77" y="132.4" transform="rotate(-90 77 132.4)">4</text>
<text x="280.1" y="132.1">B</text>
<text x="14.3" y="176.7">A</text>
<text x="197.3" y="175.5">Title</text>
<text x="280.1" y="176.7">A</text>
<text x="197.3" y="182.6">Size</text>
<text x="209" y="182.6">Number</text>
<text x="256.1" y="182.6">Revision</text>
<text x="197.3" y="189.6">Date:</text>
<text x="197.3" y="192">File:</text>
<text x="198.5" y="186.1">A4</text>
<text x="207.9" y="189.6">7-Jan-2012</text>
<text x="207.9" y="192">D:\变频器\tu20111110\欧美变频器图纸.ddb</text>
<text x="244.3" y="189.6">Sheet</text>
<text x="244.3" y="192">Drawn By:</text>
<text x="250.9" y="189.6">of</text>
<text x="46.1" y="196.6">1</text>
<text x="113.6" y="196.6">2</text>
<text x="181.1" y="196.6">3</text>
<text x="248.6" y="196.6">4</text>
</g>
<g font-size="2.1" fill="#000080">
<text x="19.7" y="27.5">DJ5</text>
<text x="36.5" y="29.9">DL4</text>
<text x="120.9" y="29.9">DT4</text>
<text x="130" y="27.5">DD108</text>
<text x="158.5" y="29.2">DR240</text>
<text x="59.5" y="33.5">DQ8</text>
<text x="59.5" y="35.7">K2717</text>
<text x="95" y="34.4">DD72</text>
<text x="130" y="34.6">DIODE</text>
<text x="145.1" y="34.6">DR243 DR246</text>
<text x="158.5" y="32.9">3K</text>
<text x="50.3" y="36.7">DC20</text>
<text x="50.3" y="39">0.022</text>
<text x="62.8" y="41.7">DR163 DR167</text>
<text x="71.5" y="36.3">DR160</text>
<text x="71.5" y="40">7.5K</text>
<text x="95" y="36.7">DIODE</text>
<text x="127.9" y="41.4">470u/35V</text>
<text x="130.3" y="39">DC43</text>
<text x="145.1" y="36.9">10K</text>
<text x="152.1" y="36.9">10K</text>
<text x="158.5" y="36.3">DR241</text>
<text x="158.5" y="40">3K</text>
<text x="172.4" y="41.4">ZENER2</text>
<text x="174.8" y="39">DD117</text>
<text x="184.4" y="36.7">DC45</text>
<text x="184.4" y="39">470u/35V</text>
<text x="196.1" y="36.7">DC128</text>
<text x="196.1" y="39">CAP</text>
<text x="62.8" y="44">150R</text>
<text x="69.8" y="44">330R</text>
<text x="87.7" y="46.3">DD69</text>
<text x="113.8" y="43.8">DD77</text>
<text x="130" y="46.3">DD94</text>
<text x="55" y="53.4">DD56</text>
<text x="64.4" y="53.4">DD57</text>
<text x="76.2" y="53.4">DD66</text>
<text x="95" y="48">DR177</text>
<text x="95" y="51.7">150R</text>
<text x="130" y="53.4">DIODE</text>
<text x="145.1" y="53.4">DR215 DR216</text>
<text x="158.5" y="48">DR213</text>
<text x="158.5" y="51.7">3K</text>
<text x="95" y="55">DR182</text>
<text x="95" y="58.8">330R</text>
<text x="115" y="55.5">DQ11</text>
<text x="115" y="57.8">K2717</text>
<text x="130.3" y="57.8">DC38</text>
<text x="145.1" y="55.7">10K</text>
<text x="152.1" y="55.7">10K</text>
<text x="158.5" y="55">DR217</text>
<text x="158.5" y="58.8">3K</text>
<text x="174.8" y="57.8">DD102</text>
<text x="184.4" y="55.5">DC40</text>
<text x="184.4" y="57.8">470u/35V</text>
<text x="196.1" y="55.5">DC120</text>
<text x="196.1" y="57.8">CAP</text>
<text x="64.4" y="60.5">DQ35</text>
<text x="64.4" y="62.8">PNP</text>
<text x="85.6" y="60.5">DQ36</text>
<text x="85.6" y="62.8">PNP</text>
<text x="105.2" y="60.5">DR183</text>
<text x="105.2" y="62.8">7.5K</text>
<text x="127.9" y="60.2">470u/35V</text>
<text x="130" y="65.1">DD80</text>
<text x="172.4" y="60.2">ZENER2</text>
<text x="158.5" y="66.7">DR196</text>
<text x="158.5" y="70.5">3K</text>
<text x="29.9" y="74.5">DR4</text>
<text x="29.9" y="76.9">300K</text>
<text x="39.3" y="74.5">DR8</text>
<text x="39.3" y="76.9">300K</text>
<text x="54.8" y="74.5">DD51</text>
<text x="66.8" y="76.6">DC110</text>
<text x="75.9" y="74.5">DD59</text>
<text x="85.6" y="76.6">DC108</text>
<text x="112.2" y="72.2">DR12</text>
<text x="112.2" y="74.5">0.5R</text>
<text x="130" y="72.2">DIODE</text>
<text x="130.3" y="76.6">DC34</text>
<text x="145.1" y="72.2">DR193 DR195</text>
<text x="145.1" y="74.5">10K</text>
<text x="152.1" y="74.5">10K</text>
<text x="158.5" y="73.8">DR201</text>
<text x="158.5" y="77.6">3K</text>
<text x="174.8" y="76.6">DD88</text>
<text x="184.4" y="74.3">DC36</text>
<text x="184.4" y="76.6">470u/35V</text>
<text x="196.1" y="74.3">DC116</text>
<text x="196.1" y="76.6">CAP</text>
<text x="66.8" y="79">CAP</text>
<text x="85.6" y="79">CAP</text>
<text x="127.9" y="79">470u/35V</text>
<text x="130" y="83.9">DD75</text>
<text x="172.4" y="79">ZENER2</text>
<text x="29.9" y="86.3">DR7</text>
<text x="29.9" y="88.6">300K</text>
<text x="39.3" y="86.3">DR10</text>
<text x="39.3" y="88.6">300K</text>
<text x="83.2" y="87.2">DT3</text>
<text x="95.7" y="86.3">DR149</text>
<text x="95.7" y="88.6">750R</text>
<text x="158.5" y="85.5">DR179</text>
<text x="158.5" y="89.3">3K</text>
<text x="55" y="90.7">DC100</text>
<text x="55" y="93.1">CAP</text>
<text x="64.4" y="94.9">DR132</text>
<text x="130" y="90.9">DIODE</text>
<text x="130.3" y="95.4">DC32</text>
<text x="145.1" y="90.9">DR178 DR184</text>
<text x="145.1" y="93.3">10K</text>
<text x="152.1" y="93.3">10K</text>
<text x="158.5" y="92.6">DR180</text>
<text x="174.8" y="95.4">DD76</text>
<text x="184.4" y="93.1">DC33</text>
<text x="184.4" y="95.4">470u/35V</text>
<text x="196.1" y="93.1">DC112</text>
<text x="196.1" y="95.4">CAP</text>
<text x="64.2" y="100.6">DD43</text>
<text x="64.4" y="98.7">7.5K</text>
<text x="106.8" y="97.8">C?</text>
<text x="106.8" y="100.1">220u/35V</text>
<text x="127.9" y="97.8">470u/35V</text>
<text x="158.5" y="96.4">3K</text>
<text x="172.4" y="97.8">ZENER2</text>
<text x="31.1" y="107.2">CHARGE</text>
<text x="33.4" y="104.8">DSP1</text>
<text x="55.7" y="107.4">DR122 DR119</text>
<text x="85.3" y="107.6">DD49</text>
<text x="108.9" y="102.7">DD19</text>
<text x="130" y="102.7">DD60</text>
<text x="158.5" y="104.3">DR152</text>
<text x="55.7" y="109.7">30R</text>
<text x="62.8" y="109.7">30R</text>
<text x="73.8" y="109.1">DR145</text>
<text x="73.8" y="112.8">100R</text>
<text x="108.9" y="109.7">DIODE</text>
<text x="130" y="109.7">DIODE</text>
<text x="145.1" y="109.7">DR164 DR167</text>
<text x="145.1" y="112.1">10K</text>
<text x="152.1" y="112.1">10K</text>
<text x="158.5" y="108.1">3K</text>
<text x="158.5" y="111.4">DR158</text>
<text x="184.4" y="111.9">DC29</text>
<text x="196.1" y="111.9">DC106</text>
<text x="85.3" y="114.2">ZENER2</text>
<text x="127.9" y="116.6">470u/35V</text>
<text x="130.3" y="114.2">DC28</text>
<text x="158.5" y="115.2">3K</text>
<text x="172.4" y="116.6">ZENER2</text>
<text x="174.8" y="114.2">DD61</text>
<text x="184.4" y="114.2">470u/35V</text>
<text x="196.1" y="114.2">CAP</text>
<text x="55" y="125.9">DC97</text>
<text x="130" y="121.5">DD50</text>
<text x="158.5" y="123.1">DR128</text>
<text x="55" y="128.3">CAP</text>
<text x="78.6" y="126.2">DU17</text>
<text x="78.6" y="128.5">2842</text>
<text x="86.3" y="128.5">DR138</text>
<text x="86.3" y="130.9">9.1K</text>
<text x="130" y="128.5">DIODE</text>
<text x="145.1" y="128.5">DR133 DR141</text>
<text x="145.1" y="130.9">10K</text>
<text x="152.1" y="130.9">10K</text>
<text x="158.5" y="126.9">3K</text>
<text x="158.5" y="130.1">DR134</text>
<text x="184.4" y="130.7">DC26</text>
<text x="196.1" y="130.7">DC96</text>
<text x="39.3" y="135.6">DR113</text>
<text x="39.3" y="137.9">1K</text>
<text x="59.5" y="137.9">DC101</text>
<text x="87.7" y="133.2">DC102</text>
<text x="97.1" y="133.2">DC104</text>
<text x="127.9" y="135.3">470u/35V</text>
<text x="130.3" y="133">DC25</text>
<text x="158.5" y="134">3K</text>
<text x="172.4" y="135.3">ZENER2</text>
<text x="174.8" y="133">DD45</text>
<text x="184.4" y="133">470u/35V</text>
<text x="196.1" y="133">CAP</text>
<text x="31.2" y="140.3">DC90</text>
<text x="78.6" y="140.1">DC91</text>
<text x="78.6" y="142.4">CAP</text>
<text x="87.7" y="140.3">CAP</text>
<text x="97.1" y="140.3">CAP</text>
<text x="130" y="140.3">DD2</text>
<text x="29" y="147.3">10u/25V</text>
<text x="39.3" y="147.3">DR111</text>
<text x="39.3" y="149.7">20R</text>
<text x="50.3" y="146.7">DC99</text>
<text x="59.5" y="145">CAP</text>
<text x="62.1" y="146.7">DR123</text>
<text x="130" y="147.3">STTH2003</text>
<text x="149.1" y="149.5">DC41</text>
<text x="163.2" y="149.5">DC42</text>
<text x="175.7" y="147.3">DR228 DR234</text>
<text x="175.7" y="149.7">10K</text>
<text x="182.7" y="149.7">10K</text>
<text x="191.4" y="149.5">DC123</text>
<text x="50.3" y="150.4">0R</text>
<text x="50.3" y="154.4">DQ33</text>
<text x="62.1" y="150.4">1.8K</text>
<text x="72.2" y="152">DR112</text>
<text x="72.2" y="154.4">1.2K</text>
<text x="149.1" y="151.8">1000u/35V</text>
<text x="163.2" y="151.8">1000u/35V</text>
<text x="191.4" y="151.8">CAP</text>
<text x="50.3" y="156.7">PNP</text>
<text x="73.8" y="158.3">DR108</text>
<text x="94.7" y="161.4">DC95</text>
<text x="73.8" y="162.2">470R</text>
<text x="75.5" y="165.9">DPH6</text>
<text x="130" y="163.8">DD3</text>
<text x="75.5" y="168.2">PC817</text>
<text x="94.7" y="168.5">CAP</text>
<text x="100.4" y="168.5">DR124 DR114</text>
<text x="100.4" y="170.8">10K</text>
<text x="107.4" y="170.8">10K</text>
<text x="130" y="170.8">STTH2003</text>
<text x="57.4" y="174.8">DR142</text>
<text x="57.4" y="178.6">4.7K</text>
<text x="57.4" y="181.9">DR150</text>
<text x="57.4" y="185.6">4.7K</text>
<text x="96.2" y="180">DU16</text>
<text x="96.2" y="182.8">TL431</text>
<text x="107.4" y="180.2">DR119</text>
<text x="107.4" y="182.6">1K</text>
<text x="266.7" y="192">李和明</text>
<text x="266.7" y="189.6">1/4</text>
</g>
<g font-size="2.1" fill="#800000">
<text x="28.7" y="27.5">P</text>
<text x="137.8" y="27.5">PU+</text>
<text x="196.6" y="31.1">E1</text>
<text x="28.4" y="44">N</text>
<text x="137.8" y="46.3">PV+</text>
<text x="196.6" y="42.8">PU-</text>
<text x="196.6" y="49.9">E3</text>
<text x="137.6" y="65.1">PW+</text>
<text x="196.6" y="61.6">PV-</text>
<text x="196.6" y="68.7">E5</text>
<text x="137.8" y="83.9">NU+</text>
<text x="196.6" y="80.4">PW-</text>
<text x="196.6" y="87.5">E2</text>
<text x="196.6" y="99.2">NU-</text>
<text x="137.8" y="102.7">NV+</text>
<text x="196.6" y="106.2">E4</text>
<text x="196.6" y="118">NV-</text>
<text x="137.6" y="121.5">NW+</text>
<text x="196.6" y="125">E6</text>
<text x="196.6" y="136.8">NW-</text>
<text x="191.9" y="143.8">P24V2</text>
<text x="104.9" y="161.4">NU+</text>
<text x="48.2" y="176.7">NU+</text>
<text x="105.2" y="192">NU-</text>
</g>
</svg>
